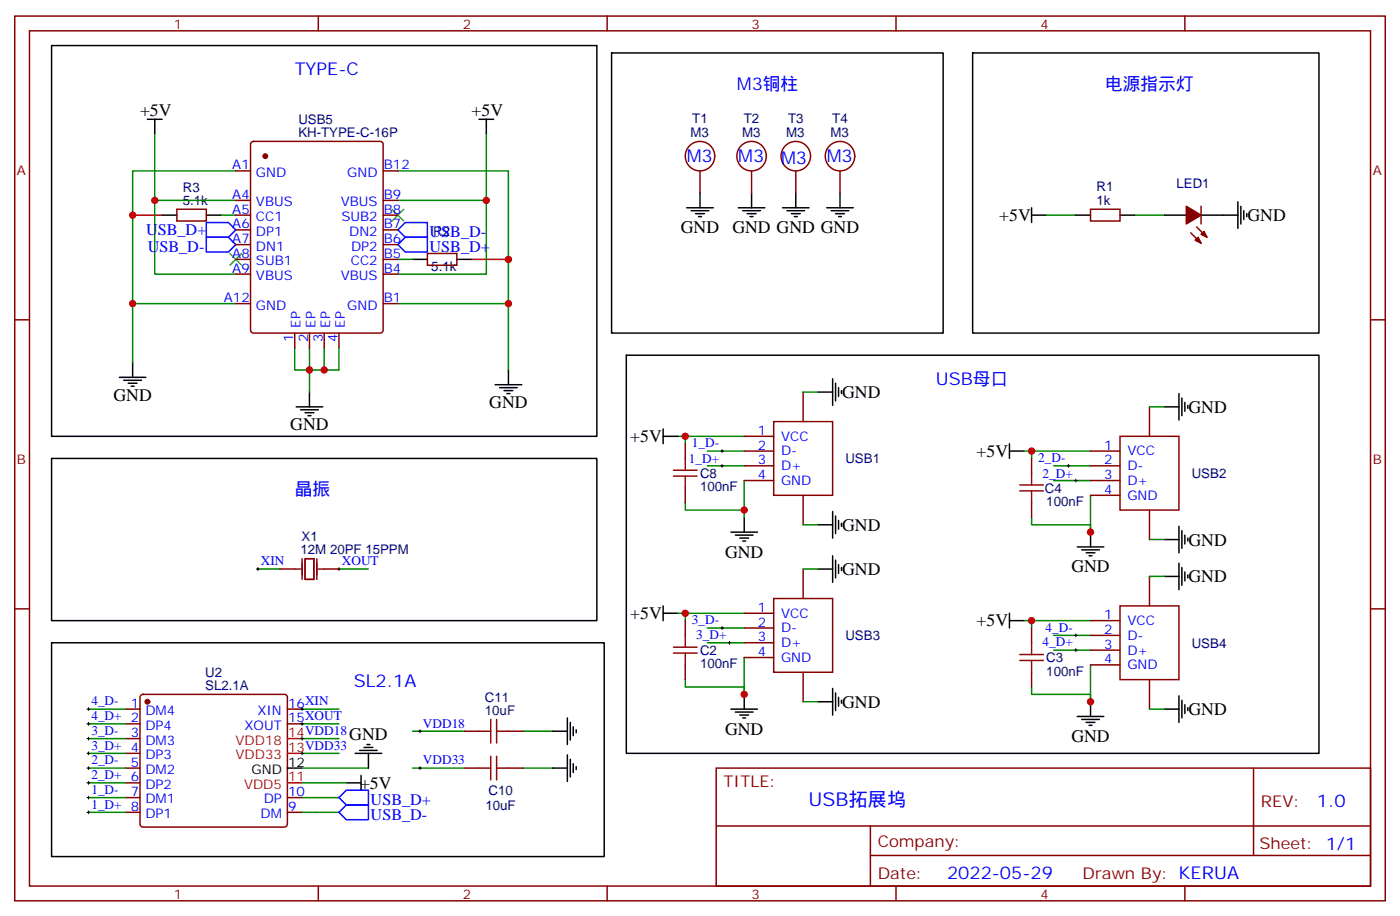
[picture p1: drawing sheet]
<svg xmlns="http://www.w3.org/2000/svg" width="335mm" height="219mm" viewBox="0 0 335 219" stroke-linecap="round" stroke-linejoin="round" font-family="sans-serif">
<g fill="none" stroke="#870000" stroke-width=".35">
<path d="M3.5 3.8h328.1v211.7h-328.1zM7.1 7.4h321v204.6h-321zM76.2 3.8v3.6M145.3 3.8v3.6M214.5 3.8v3.6M283.6 3.8v3.6M60.2 34l.5-.2h30.3a.71 .71 0 0 1 .7 .7v44.5a.76 .76 0 0 1-.7 .7h-30.3a.76 .76 0 0 1-.7-.7v-44.5zM42.3 50.1h7.1v2.8h-7.1zM56.4 58.5h3.6M56.4 55h3.6M56.4 51.5h3.6M56.4 47.9h3.6"/>
<path d="M56.4 40.9h3.6M91.7 58.5h3.5M91.7 55h3.5M91.7 51.5h3.5M91.7 47.9h3.5M91.7 40.9h3.5M167.6 40.9v5.3M179.9 40.9v5.3M190.5 40.9v5.3M201.1 40.9v5.3M261.1 50.1h7v2.8h-7zM285 55.7l2.5 2.5"/>
<path d="M286.5 54.3l2.4 2.5M287.5 49.4v4.2M3.5 76.5h3.6M56.4 72.6h3.6M56.4 65.6h3.6M56.4 62.1h3.6M70.6 79.7v3.5M74.1 79.7v3.5M77.6 79.7v3.5M81.1 79.7v3.5M91.7 72.6h3.5M91.7 65.6h3.5"/>
<path d="M91.7 62.1h3.5M102.3 60.6h7.1v2.9h-7.1zM328.1 76.5h3.5M192.3 93.8v7.1M275.2 97.3v7.1M164 106.2v3.5M164 116.7v3.6M178.2 104.4h7M178.2 107.9h7M178.2 111.4h7M178.2 115h7M185.2 100.9h14.1v17.6h-14.1z"/>
<path d="M192.3 118.5v7.1M246.9 109.7v3.5M261.1 107.9h7M261.1 111.4h7M261.1 115h7M261.1 118.5h7M268.1 104.4h14.1v17.6h-14.1zM67 136.1h3.6M77.6 136.1h3.5M192.3 136.1v7.1M246.9 120.3v3.5M275.2 122v7.1"/>
<path d="M275.2 137.9v7.1M3.5 145.7h3.6M164 148.5v3.5M164 159.1v3.5M178.2 146.7h7M178.2 150.2h7M178.2 153.8h7M178.2 157.3h7M185.2 143.2h14.1v17.6h-14.1zM246.9 150.2v3.6M261.1 148.5h7M261.1 152h7"/>
<path d="M261.1 155.5h7M261.1 159.1h7M268.1 145h14.1v17.6h-14.1zM328.1 145.7h3.5M30 169.7h3.5M30 173.2h3.5M30 176.7h3.5M33.7 166.3l.5-.2h33.9a.71 .71 0 0 1 .7 .7v30.4a.76 .76 0 0 1-.7 .7h-33.9a.76 .76 0 0 1-.7-.7v-30.4zM68.8 169.7h3.5M68.8 173.2h3.5M111.1 174.9h3.6M121.7 174.9h3.5"/>
<path d="M192.3 160.8v7.1M246.9 160.8v3.6M275.2 162.6v7.1M30 180.2h3.5M30 183.8h3.5M30 187.3h3.5M30 190.8h3.5M30 194.3h3.5M68.8 190.8h3.5M68.8 194.3h3.5M111.1 183.8h3.6M121.7 183.8h3.5"/>
<path d="M171.4 183.8h156.7v28.2h-156.7zM171.5 197.6h156.5M208.4 197.6v14.1M300.1 183.8v20.9M76.2 212v3.5M145.3 212v3.5M208.4 204.7h119.6M214.5 212v3.5M283.6 212v3.5"/>
<circle cx="167.6" cy="37.4" r="3.5"/>
<circle cx="179.9" cy="37.4" r="3.5"/>
<circle cx="190.5" cy="37.4" r="3.5"/>
<circle cx="201.1" cy="37.4" r="3.5"/>
</g>
<g fill="none" stroke="#000" stroke-width=".35">
<path d="M12.3 10.9h130.6v93.5h-130.6zM146.4 12.7h79.4v67h-79.4zM232.8 12.7h82.9v67h-82.9zM35.3 28.5h3.5M37 28.5v3.6M114.7 28.5h3.5M116.4 28.5v3.6M38.8 51.5h3.5M49.4 51.5h3.5M164.4 49.7h6.3M165.5 50.4h4.2M166.5 51.1h2.1"/>
<path d="M167.2 51.8h.7M167.6 46.2v3.5M176.7 49.7h6.4M177.8 50.4h4.2M178.9 51.1h2.1M179.6 51.8h.7M179.9 46.2v3.5M187.3 49.7h6.4M188.4 50.4h4.2M189.4 51.1h2.2M190.1 51.8h.8M190.5 46.2v3.5"/>
<path d="M197.9 49.7h6.4M199 50.4h4.2M200 51.1h2.1M200.7 51.8h.7M201.1 46.2v3.5M246.9 51.5h3.6M246.9 49.7v3.5M257.5 51.5h3.6M268.1 51.5h3.5M278.7 51.5h5.3M287.5 51.5h8.8M296.3 48.3v6.3"/>
<path d="M297 49.4v4.2M297.7 50.4v2.1M298.4 51.1v.7M98.8 62.1h3.5M109.4 62.1h3.5M28.6 90.3h6.3M29.6 91h4.3M30.7 91.7h2.1M31.4 92.4h.7M31.7 86.7v3.6M70.9 97.3h6.4M72 98h4.2"/>
<path d="M73 98.7h2.1M73.7 99.4h.7M74.1 93.8v3.5M118.5 92h6.4M119.6 92.7h4.2M120.6 93.5h2.2M121.4 94.2h.7M121.7 88.5v3.5M149.9 85h165.8v95.2h-165.8zM195.8 93.8h3.5M199.3 90.6v6.4M200 91.7v4.2"/>
<path d="M200.7 92.7v2.2M201.4 93.5v.7M278.7 97.3h3.5M282.2 94.2v6.3M282.9 95.2v4.2M283.6 96.3v2.1M284.3 97v.7M12.3 109.7h130.6v38.8h-130.6zM158.7 104.4h3.6M158.7 102.6v3.6M241.7 107.9h3.5M241.7 106.2v3.5"/>
<path d="M175 127.3h6.3M176 128h4.3M177.1 128.7h2.1M177.8 129.4h.7M178.2 123.8v3.5M195.8 125.6h3.5M195.8 136.1h3.5M199.3 122.4v6.3M199.3 133v6.3M200 123.4v4.3M200 134v4.3M200.7 124.5v2.1"/>
<path d="M200.7 135.1v2.1M201.4 125.2v.7M201.4 135.8v.7M257.9 130.8h6.3M258.9 131.6h4.3M260 132.3h2.1M260.7 133h.7M261.1 127.3v3.5M278.7 129.1h3.5M278.7 137.9h3.5M282.2 125.9v6.4M282.2 134.7v6.4"/>
<path d="M282.9 127v4.2M282.9 135.8v4.2M283.6 128v2.1M283.6 136.8v2.2M284.3 128.7v.7M284.3 137.5v.8M12.3 153.8h132.3v51.1h-132.3zM158.7 145v3.5M158.7 146.7h3.6M241.7 146.7v3.5M241.7 148.5h3.5M86.1 179.5h4.2"/>
<path d="M87.1 178.8h2.2M87.8 178.1h.7M132.3 174.9h3.5M135.8 171.8v6.3M136.5 172.8v4.3M137.2 173.9v2.1M137.9 174.6v.7M175 169.7h6.3M176 170.4h4.3M177.1 171.1h2.1M177.8 171.8h.7M178.2 166.1v3.6"/>
<path d="M195.8 167.9h3.5M199.3 164.7v6.4M200 165.8v4.2M200.7 166.8v2.1M201.4 167.5v.7M257.9 171.4h6.3M258.9 172.1h4.3M260 172.8h2.1M260.7 173.5h.7M261.1 167.9v3.5M278.7 169.7h3.5M282.2 166.5v6.3"/>
<path d="M282.9 167.5v4.3M283.6 168.6v2.1M284.3 169.3v.7M68.8 183.8h3.5M82.9 187.3h3.5M85 180.2h6.4M86.4 185.5v3.6M88.2 180.2v3.6M132.3 183.8h3.5M135.8 180.6v6.3M136.5 181.6v4.3M137.2 182.7v2.1"/>
<path d="M137.9 183.4v.7"/>
</g>
<g fill="none" stroke="#008700" stroke-width=".35">
<path d="M37 32.1v33.5h19.4M116.4 32.1v33.5h-21.2M37 47.9h19.4M52.9 51.5h3.5M56.4 40.9h-24.7v45.8M95.2 40.9h26.5v47.6M95.2 47.9h21.2M250.5 51.5h7M271.6 51.5h7.1M31.7 72.6h24.7M95.2 62.1h3.6M95.2 72.6h26.5"/>
<path d="M70.6 83.2v5.3h3.5v5.3M74.1 83.2v5.3h3.5M77.6 83.2v5.3h3.5v-5.3M192.3 93.8h3.5M275.2 97.3h3.5M162.3 104.4h15.9M164 104.4v1.8M169.3 107.9h8.9M169.3 111.4h8.9M178.2 115v8.8M245.2 107.9h15.9M246.9 107.9v1.8"/>
<path d="M252.2 111.4h8.9M252.2 115h8.9M261.1 118.5v8.8v-1.7h-14.2v-1.8M61.7 136.1h5.3M81.1 136.1h7.1M164 120.3v1.7h14.2M192.3 136.1h3.5M192.3 125.6h3.5M275.2 129.1h3.5M275.2 137.9h3.5M162.3 146.7h15.9M164 146.7v1.8"/>
<path d="M169.3 153.8h8.9M169.3 150.2h8.9M178.2 157.3v8.8v-1.7h-14.2v-1.8M245.2 148.5h15.9M246.9 148.5v1.7M252.2 155.5h8.9M252.2 152h8.9M261.1 159.1v8.8v-1.8h-14.2v-1.7M21.2 173.2h8.8M21.2 169.7h8.8M21.2 176.7h8.8M72.3 173.2h8.8"/>
<path d="M72.3 169.7h8.8M72.3 176.7h8.8M98.8 174.9h12.3M125.2 174.9h7.1M192.3 167.9h3.5M275.2 169.7h3.5M21.2 183.8h8.8M21.2 194.3h8.8M21.2 190.8h8.8M21.2 187.3h8.8M21.2 180.2h8.8M72.3 183.8h15.9"/>
<path d="M72.3 194.3h8.8M72.3 190.8h8.8M72.3 187.3h10.6M72.3 180.2h8.8M98.8 183.8h12.3M125.2 183.8h7.1"/>
</g>
<g fill="#870000" stroke="#870000" stroke-width=".35">
<path d="M284 49.4l3.5 2.1-3.5 2.1z"/>
<path d="M287.5 56.1l.7-.7 .7 1.4z"/>
<path d="M286.1 57.5l.7-.7 .7 1.4z"/>
<circle cx="35.3" cy="167.9" r=".53"/>
<circle cx="63.5" cy="37.4" r=".53"/>
</g>
<path d="M31.7 51.5h7.1M112.9 62.1h8.8M68.8 176.7h3.5M68.8 187.3h3.5M68.8 180.2h3.5" fill="none" stroke="#f00" stroke-width=".35"/>
<g fill="none" stroke="#000" stroke-width=".24">
<path d="M172.5 111.4h.7M172.5 107.9h.7M172.9 107.6v.7M172.9 111.1v.7M255.4 111.4h.7M255.8 111.1v.7M257.2 115h.7M257.5 114.6v.7M61.4 136.1h.7M61.7 135.8v.7M80.8 136.1h.7M81.1 135.8v.7"/>
<path d="M172.5 150.2h.7M172.9 149.9v.7M174.3 153.8h.7M174.6 153.4v.7M257.2 155.5h.7M257.2 152h.7M257.5 151.7v.7M257.5 155.2v.7M20.8 169.7h.7M20.8 173.2h.7M20.8 176.7h.7M21.2 169.3v.7"/>
<path d="M21.2 172.8v.7M21.2 176.4v.7M21.2 179.9v.7M72 169.7h.7M72 173.2h.7M72 176.7h.7M72.3 169.3v.7M72.3 172.8v.7M72.3 176.4v.7M72.3 179.9v.7M100.2 174.9h.7M100.5 174.6v.7"/>
<path d="M20.8 194.3h.7M20.8 187.3h.7M20.8 180.2h.7M20.8 190.8h.7M20.8 183.8h.7M21.2 183.4v.7M21.2 186.9v.7M21.2 190.5v.7M21.2 194v.7M72 180.2h.7M100.2 183.8h.7M100.5 183.4v.7"/>
</g>
<g fill="none" stroke="#a10000" stroke-width=".35">
<path d="M161.2 113.9h5.7M161.2 112.5h5.7M164 109.7v2.8M164 113.9v2.8M244.1 117.4h5.7M244.1 116h5.7M246.9 113.2v2.8M246.9 117.4v2.9M161.2 156.2h5.7M161.2 154.8h5.7M164 152v2.8M164 156.2v2.9"/>
<path d="M244.1 158h5.7M244.1 156.6h5.7M246.9 153.8v2.8M246.9 158v2.8M114.7 174.9h2.8M117.5 172.1v5.7M118.9 172.1v5.7M118.9 174.9h2.8M114.7 183.8h2.8M117.5 180.9v5.7M118.9 183.8h2.8M118.9 180.9v5.7"/>
</g>
<path d="M70.6 136.1h1.4M72.3 133.7v4.9M73 133.7h2.1v4.9h-2.1zM75.8 133.7v4.9M76.2 136.1h1.4" fill="none" stroke="#870012" stroke-width=".35"/>
<path d="M49.4 56.8h5.3l1.7 1.7-1.7 1.8h-5.3zM49.4 53.2h5.3l1.7 1.8-1.7 1.8h-5.3zM97 56.8h5.3v3.5h-5.3l-1.8-1.8zM97 53.2h5.3v3.6h-5.3l-1.8-1.8zM82.9 189.1h5.3v3.5h-5.3l-1.8-1.8zM82.9 192.6h5.3v3.5h-5.3l-1.8-1.8z" fill="none" stroke="#00f" stroke-width=".35"/>
<path d="M93.8 50.1l2.9 2.8M96.7 50.1l-2.9 2.8M55 60.6l2.9 2.9M57.9 60.6l-2.9 2.9" fill="none" stroke="#3c3" stroke-width=".35"/>
<g fill="#c00">
<circle cx="164" cy="104.4" r=".88"/>
<circle cx="246.9" cy="107.9" r=".88"/>
<circle cx="164" cy="146.7" r=".88"/>
<circle cx="246.9" cy="148.5" r=".88"/>
<circle cx="178.2" cy="122" r=".88"/>
<circle cx="178.2" cy="166.1" r=".88"/>
<circle cx="261.1" cy="167.9" r=".88"/>
<circle cx="261.1" cy="127.3" r=".88"/>
<circle cx="121.7" cy="62.1" r=".88"/>
<circle cx="31.8" cy="72.6" r=".88"/>
<circle cx="121.7" cy="72.6" r=".88"/>
<circle cx="74.1" cy="88.5" r=".88"/>
<circle cx="77.6" cy="88.5" r=".88"/>
<circle cx="37" cy="47.9" r=".88"/>
<circle cx="116.4" cy="47.9" r=".88"/>
<circle cx="31.8" cy="51.5" r=".88"/>
</g>
<text font-size="4.6" fill="#00f" x="193.5" y="192.8">USB拓展坞</text>
<g font-size="4.2" fill="#00f">
<text x="70.6" y="18">TYPE-C</text>
<text x="176.4" y="21.5">M3铜柱</text>
<text x="264.6" y="21.5">电源指示灯</text>
<text x="164.4" y="38.8">M3</text>
<text x="176.7" y="38.8">M3</text>
<text x="187" y="39.1">M3</text>
<text x="197.9" y="38.8">M3</text>
<text x="224" y="92">USB母口</text>
<text x="70.6" y="118.5">晶振</text>
<text x="84.7" y="164.4">SL2.1A</text>
<text x="315.2" y="193">1.0</text>
<text x="226.7" y="210.4">2022-05-29</text>
</g>
<g font-size="4.2">
<text x="33.5" y="27.8">+5V</text>
<text x="112.9" y="27.8">+5V</text>
<text x="239.2" y="52.9">+5V</text>
<text x="298.6" y="52.9">GND</text>
<text x="163" y="55.8">GND</text>
<text x="175.3" y="55.8">GND GND GND</text>
<text x="27.2" y="95.9">GND</text>
<text x="201.6" y="95.2">GND</text>
<text x="117.1" y="97.7">GND</text>
<text x="284.5" y="98.8">GND</text>
<text x="69.5" y="103">GND</text>
<text x="150.9" y="105.8">+5V</text>
<text x="233.8" y="109.3">+5V</text>
<text x="201.6" y="127">GND</text>
<text x="284.5" y="130.5">GND</text>
<text x="173.6" y="133.4">GND</text>
<text x="201.6" y="137.6">GND</text>
<text x="256.5" y="136.9">GND</text>
<text x="284.5" y="139.3">GND</text>
<text x="150.9" y="148.1">+5V</text>
<text x="233.8" y="149.9">+5V</text>
<text x="201.6" y="169.3">GND</text>
<text x="284.5" y="171.1">GND</text>
<text x="83.6" y="177.1">GND</text>
<text x="173.6" y="175.7">GND</text>
<text x="256.5" y="177.5">GND</text>
<text x="86.2" y="188.7">+5V</text>
</g>
<g font-size="3.9" fill="#00f">
<text x="35" y="56.2">USB_D+</text>
<text x="102.8" y="56.8">USB_D-</text>
<text x="35.4" y="60.3">USB_D-</text>
<text x="102.8" y="60.3">USB_D+</text>
<text x="88.7" y="192.6">USB_D+</text>
<text x="88.7" y="196.1">USB_D-</text>
</g>
<g font-size="3.9" fill="#800">
<text x="173.2" y="188.3">TITLE:</text>
<text x="301.8" y="193">REV:</text>
<text x="210.1" y="202.5">Company:</text>
<text x="301.5" y="203.2">Sheet: 1/1</text>
<text x="210.1" y="210.2">Date:</text>
<text x="259.2" y="210.3">Drawn By: KERUA</text>
</g>
<g font-size="3.2" fill="#800">
<text x="41.6" y="6.8">1</text>
<text x="110.8" y="6.8">2</text>
<text x="179.9" y="6.8">3</text>
<text x="249.1" y="6.8">4</text>
<text x="4.1" y="41.9">A</text>
<text x="328.6" y="41.9">A</text>
<text x="4.1" y="111.1">B</text>
<text x="328.6" y="111.1">B</text>
<text x="41.6" y="215">1</text>
<text x="110.8" y="215">2</text>
<text x="179.9" y="215">3</text>
<text x="249.1" y="215">4</text>
</g>
<g font-size="3.2" fill="#000080">
<text x="71.4" y="29.5">USB5</text>
<text x="165.7" y="29.5">T1</text>
<text x="178.1" y="29.5">T2</text>
<text x="188.6" y="29.5">T3</text>
<text x="199.2" y="29.5">T4</text>
<text x="71.4" y="32.8">KH-TYPE-C-16P</text>
<text x="165.3" y="32.8">M3</text>
<text x="177.6" y="32.8">M3</text>
<text x="188.2" y="32.8">M3</text>
<text x="198.8" y="32.8">M3</text>
<text x="43.8" y="45.8">R3</text>
<text x="262.5" y="45.8">R1</text>
<text x="281.6" y="45.1">LED1</text>
<text x="43.8" y="49">5.1k</text>
<text x="262.5" y="49">1k</text>
<text x="103.7" y="56.4">R2</text>
<text x="103.3" y="64.9">5.1k</text>
<text x="202.4" y="110.9">USB1</text>
<text x="167.6" y="117.5">100nF</text>
<text x="167.6" y="114.3">C8</text>
<text x="250.1" y="117.9">C4</text>
<text x="285.3" y="114.4">USB2</text>
<text x="250.5" y="121.1">100nF</text>
<text x="72.2" y="129.4">X1</text>
<text x="71.9" y="132.6">12M 20PF 15PPM</text>
<text x="202.4" y="153.2">USB3</text>
<text x="285.3" y="154.9">USB4</text>
<text x="49.1" y="161.9">U2</text>
<text x="167.6" y="159.9">100nF</text>
<text x="167.6" y="156.7">C2</text>
<text x="250.5" y="161.6">100nF</text>
<text x="250.5" y="158.4">C3</text>
<text x="49.1" y="165">SL2.1A</text>
<text x="116.1" y="167.8">C11</text>
<text x="116.1" y="171.1">10uF</text>
<text x="116.9" y="190.2">C10</text>
<text x="116.2" y="193.7">10uF</text>
</g>
<g font-size="3.2" fill="#00f">
<text x="55.6" y="40.5">A1</text>
<text x="91.9" y="40.5">B12</text>
<text x="55.6" y="47.6">A4</text>
<text x="61.3" y="42.3">GND</text>
<text x="83.1" y="42.3">GND</text>
<text x="91.9" y="47.6">B9</text>
<text x="55.6" y="51.1">A5</text>
<text x="61.3" y="52.9">CC1</text>
<text x="61.3" y="49.4">VBUS</text>
<text x="81.6" y="49.4">VBUS</text>
<text x="81.7" y="52.9">SUB2</text>
<text x="91.9" y="51.1">B8</text>
<text x="55.6" y="58.2">A7</text>
<text x="55.6" y="54.6">A6</text>
<text x="61.3" y="59.9">DN1</text>
<text x="61.3" y="56.4">DP1</text>
<text x="83.6" y="56.4">DN2</text>
<text x="84" y="59.9">DP2</text>
<text x="91.9" y="54.6">B7</text>
<text x="91.9" y="58.2">B6</text>
<text x="55.6" y="65.2">A9</text>
<text x="55.6" y="61.7">A8</text>
<text x="61.3" y="63.5">SUB1</text>
<text x="84" y="63.5">CC2</text>
<text x="91.9" y="61.7">B5</text>
<text x="91.9" y="65.2">B4</text>
<text x="61.3" y="67">VBUS</text>
<text x="81.6" y="67">VBUS</text>
<text x="53.6" y="72.3">A12</text>
<text x="61.3" y="74">GND</text>
<text x="83.1" y="74">GND</text>
<text x="91.9" y="72.3">B1</text>
<text x="70.2" y="81.9" transform="rotate(-90 70.2 81.9)">1</text>
<text x="72" y="78.4" transform="rotate(-90 72 78.4)">EP</text>
<text x="73.7" y="81.9" transform="rotate(-90 73.7 81.9)">2</text>
<text x="75.5" y="78.4" transform="rotate(-90 75.5 78.4)">EP</text>
<text x="77.3" y="81.9" transform="rotate(-90 77.3 81.9)">3</text>
<text x="79" y="78.4" transform="rotate(-90 79 78.4)">EP</text>
<text x="80.8" y="81.9" transform="rotate(-90 80.8 81.9)">4</text>
<text x="82.5" y="78.4" transform="rotate(-90 82.5 78.4)">EP</text>
<text x="165.6" y="107">1_D-</text>
<text x="181.4" y="104">1</text>
<text x="181.4" y="107.6">2</text>
<text x="187" y="105.4">VCC</text>
<text x="264.3" y="107.6">1</text>
<text x="164.9" y="110.8">1_D+</text>
<text x="181.4" y="111.1">3</text>
<text x="187" y="109">D-</text>
<text x="187" y="112.5">D+</text>
<text x="248.5" y="110.6">2_D-</text>
<text x="264.3" y="111.1">2</text>
<text x="269.9" y="109">VCC</text>
<text x="269.9" y="112.5">D-</text>
<text x="181.4" y="114.6">4</text>
<text x="187" y="116">GND</text>
<text x="249.6" y="114.3">2_D+</text>
<text x="264.3" y="114.6">3</text>
<text x="264.3" y="118.1">4</text>
<text x="269.9" y="116">D+</text>
<text x="269.9" y="119.6">GND</text>
<text x="62.4" y="135.3">XIN</text>
<text x="81.8" y="135.3">XOUT</text>
<text x="165.6" y="149.4">3_D-</text>
<text x="181.4" y="146.4">1</text>
<text x="181.4" y="149.9">2</text>
<text x="187" y="147.8">VCC</text>
<text x="264.3" y="148.1">1</text>
<text x="269.9" y="149.5">VCC</text>
<text x="166.7" y="152.9">3_D+</text>
<text x="181.4" y="153.4">3</text>
<text x="187" y="151.3">D-</text>
<text x="187" y="154.8">D+</text>
<text x="249.6" y="154.7">4_D+</text>
<text x="250.3" y="151.1">4_D-</text>
<text x="264.3" y="151.7">2</text>
<text x="264.3" y="155.2">3</text>
<text x="269.9" y="153.1">D-</text>
<text x="181.4" y="157">4</text>
<text x="187" y="158.4">GND</text>
<text x="264.3" y="158.7">4</text>
<text x="269.9" y="156.6">D+</text>
<text x="269.9" y="160.1">GND</text>
<text x="21.9" y="172.3">4_D+ 2</text>
<text x="21.9" y="168.8">4_D-</text>
<text x="31.3" y="169.3">1</text>
<text x="34.8" y="171.1">DM4</text>
<text x="61.6" y="171.1">XIN</text>
<text x="69" y="172.8">15XOUT</text>
<text x="69" y="169.3">16XIN</text>
<text x="21.9" y="179.4">3_D+ 4</text>
<text x="21.9" y="175.8">3_D-</text>
<text x="31.3" y="176.4">3</text>
<text x="34.8" y="174.6">DP4</text>
<text x="34.8" y="178.1">DM3</text>
<text x="58.5" y="174.6">XOUT</text>
<text x="101.2" y="174.1">VDD18</text>
<text x="21.9" y="182.9">2_D-</text>
<text x="31.3" y="183.4">5</text>
<text x="34.8" y="181.6">DP3</text>
<text x="34.8" y="185.2">DM2</text>
<text x="101.2" y="182.9">VDD33</text>
<text x="21.9" y="186.4">2_D+ 6</text>
<text x="21.9" y="189.9">1_D-</text>
<text x="31.3" y="190.5">7</text>
<text x="34.8" y="188.7">DP2</text>
<text x="69" y="190.5">10</text>
<text x="21.9" y="193.5">1_D+ 8</text>
<text x="34.8" y="192.2">DM1</text>
<text x="34.8" y="195.8">DP1</text>
<text x="62.4" y="195.8">DM</text>
<text x="63.1" y="192.2">DP</text>
<text x="69" y="194">9</text>
</g>
<g font-size="3.2" fill="#f00">
<text x="56.4" y="178.1">VDD18</text>
<text x="69" y="179.9">13VDD33</text>
<text x="69" y="176.4">14VDD18</text>
<text x="56.4" y="181.6">VDD33</text>
<text x="58.4" y="188.7">VDD5</text>
<text x="69" y="186.9">11</text>
</g>
<g font-size="3.2">
<text x="60.2" y="185.2">GND</text>
<text x="69" y="183.4">12</text>
</g>
</svg>
